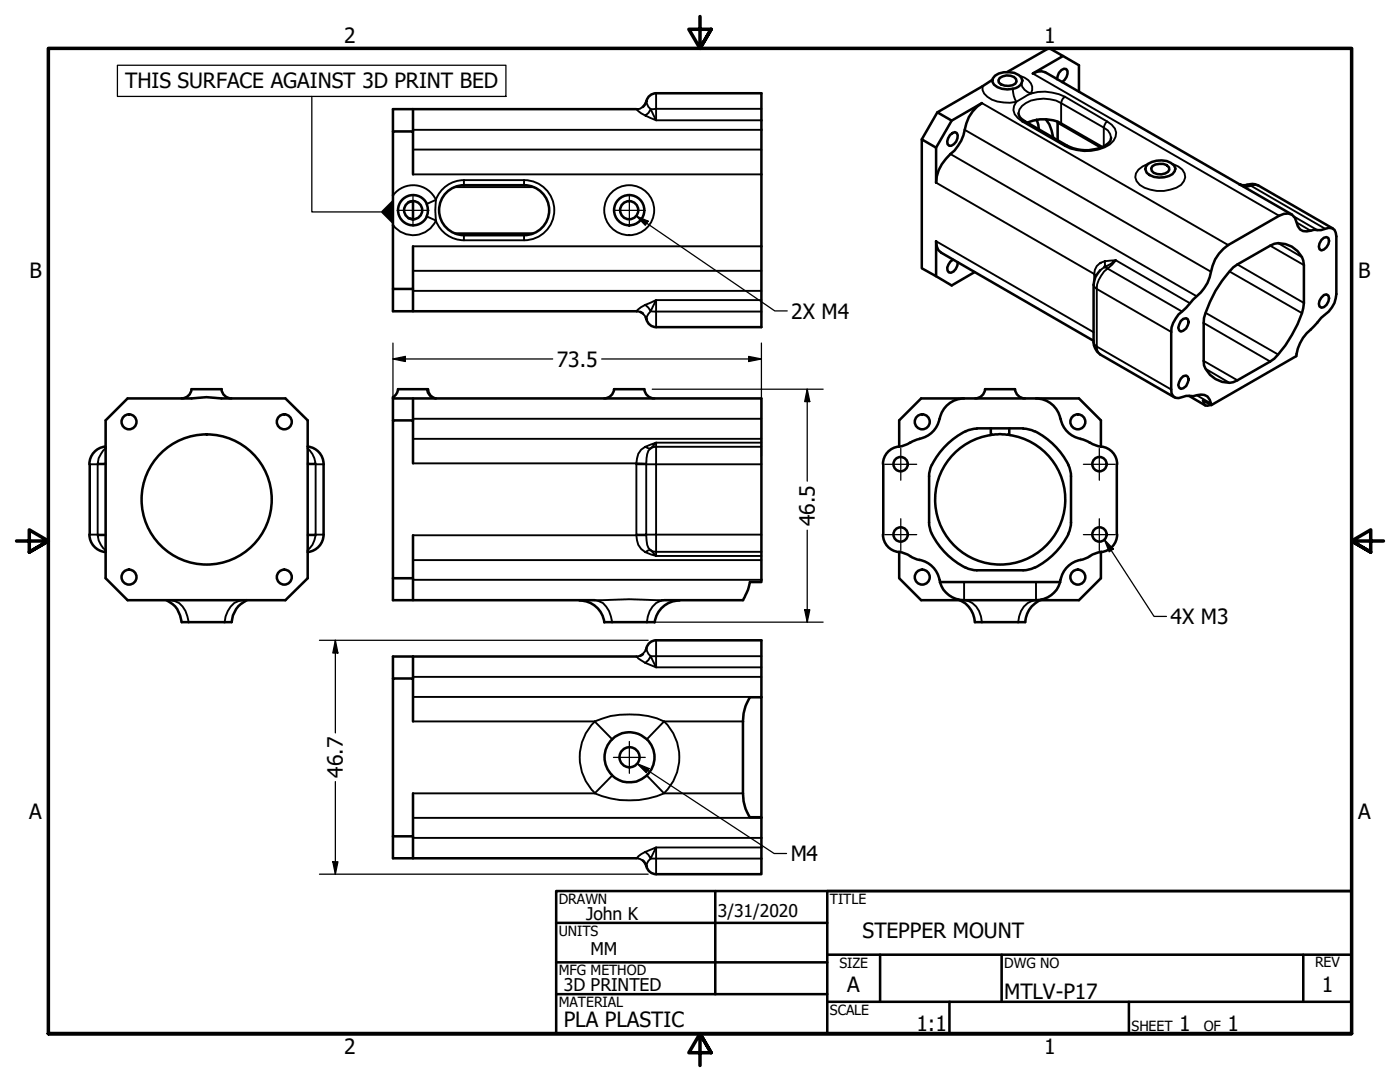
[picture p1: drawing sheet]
<svg xmlns="http://www.w3.org/2000/svg" width="279mm" height="216mm" viewBox="0 0 279 216" stroke-linecap="round" stroke-linejoin="round" font-family="sans-serif">
<!-- layer: Visible Narrow (ANSI) -->
<g fill="none" stroke="#000" stroke-width=".38">
<path d="M130.9 18.6v5.4h21.1M196.1 17.2a2.55 2.55 0 0 0 1.8 2.7 8.6 8.6 0 0 0 4.9 .4M202.1 17.7a5.2 5.2 0 0 0 .7 2.6M203.5 15.1a2.86 2.86 0 0 1 2.5 2.9l-.3 .7a9.1 9.1 0 0 1 6.8 .6M203.8 16.7a2.64 2.64 0 0 0 1.9 2l-2.9 1.6M206.1 14.7l49.2 28.4M212.5 19.3l-.3 .3-.4 1M212.5 19.3l8.5 5M78.5 39a5 5 0 0 1 8.5 .9M82.4 25.9h69.6M82.4 34.8h69.6M82.4 29.8h69.6"/>
<path d="M90.7 37.3h15.9M92.6 35.9h12v1.1M92.6 35.9v1.1M92.6 35.9a6 6 0 0 0-5.6 4M104.6 35.9a6 6 0 0 1 6 6 6 6 0 0 1-6 6M129.9 21.8l1 2.2-2.1-.9 .6-.6zM152 21.7l-22.1 .1a2.72 2.72 0 0 1-.9-1.6 2 2 0 0 1-2 1.6l1 .8 .8 .5M186.8 36.4l31.6 18.3M189.7 30.7l49.1 28.4M192.5 25.9l49.2 28.3M196 20.6l49.1 28.3M202.8 20.3a2.18 2.18 0 0 0 .3 3.3l.9 .7"/>
<path d="M204 24.3l8.5 4.8M204.5 24.2l-.5 .1M211.1 24.5l8.5 5M211.8 20.6a7.2 7.2 0 0 0-7.8 .5l-.5 .7-.2 .8M211.8 20.6v4M211.8 20.6l8.5 4.9M213 29.1h-.5M220.3 25.5l.8 .5 .5 .7 .1 .8M220.3 25.5v3.7M221 24.3a2.5 2.5 0 0 1 1.2 3.8 7 7 0 0 1-5.8 2.1l-2.8-.5-1.1-.6M221 24.3l-.3 .2-.4 1M229.1 32.7a3.1 3.1 0 0 0-2.5 2.7 3.4 3.4 0 0 0 3 2.4 7.5 7.5 0 0 0 6.1-.9 2.12 2.12 0 0 0-.6-3.7l-1.1-.5"/>
<path d="M247.3 36.8h.1M247.6 36.9l.6 .1 .7-.1-.7 .4M248.9 36.9l.8 .2-1.4 .2M251.1 37l-.7-.1-.7 .2 14.8 8.6M82.4 49.1h69.6M82.4 58h69.6M82.4 54h69.6M85.2 40.7l1.8-.8-.1 2.1 .1 2M85.2 43.2l1.8 .8M87 44a6 6 0 0 0 5.6 3.9M87 44a5 5 0 0 1-8.5 .9M90.7 46.5h15.9"/>
<path d="M92.6 46.9v1M104.6 46.9v1h-12M152 59.9h-21.1v5.4M186.8 48.1l31.4 18.2M218.2 56.8l.2 .5 .5 .4a5.3 5.3 0 0 1 2.1-4.1l14.9 8.6M218.4 54.7l.3 .4M218.4 54.7l.4 .3M218.4 54.8v1.4M219.6 53.9l.7-.6 .7 .3 1.7-1.7 14.8 8.6M220.5 52.1l2.2-.2-2.4 1.4 .2-.4zM220.5 52.1a2.49 2.49 0 0 0-2.1 2.6M245.4 54.2l14.4 8.3"/>
<path d="M247 52.8l13.2 7.7M253.5 49l6.7 3.9M255.1 48.5l4.7 2.8M258.2 43.2l4.7 2.7M258.8 44.4l2.8 1.6M85.2 77.7a1.96 1.96 0 0 0 1.8 1.8M128.8 60.8l2.1-.9-1 2.2-.5-.7zM128.8 60.8l-.8 .5-1 .8a2 2 0 0 1 2 1.6 2.72 2.72 0 0 1 .9-1.6l22.1 .1M218.2 68.3l.2 .5 .5 .4M218.9 69.2v.6l.3 .6 .4 .3M218.9 69.2l14.8 8.5M233.7 66.2l-14.8-8.5v11.5"/>
<path d="M238.8 78.9l2.9 1.6M240.2 64.5l13.3 7.6M240.2 72l6.8 3.9M240.6 62.4l14.5 8.3M240.6 73.6l4.8 2.8M17.9 92.6h3.2M19.5 92.5v14.3M21 89.2l.1 .3a4.7 4.7 0 0 0-1.6 3h1.6M61.4 92.6h3.2M61.5 89.2l-.1 .3a4.7 4.7 0 0 1 1.6 3h-1.6M63 92.5v14.2h-1.6M82.4 87.6h69.6"/>
<path d="M82.4 92.5h44.6M82.4 83.6h69.6M127 92.6v14.1h2v-14.1M127 92.5h2M127 92.6h2M127 92.5v.1M128.8 89.2l2.1-.9-1 1.2h-.5zM128.8 89.2a3.4 3.4 0 0 0-1.8 3.3M129 92.5v.1M130.9 89.2a1.71 1.71 0 0 0-1.7 1.4l-.2 1.9M130.9 89.2v3.4h-1.9M130.9 89.2h21.1"/>
<path d="M152 92.6h-21.1v14.1h-1.9v.1M152 88.3h-21.1v.9M17.9 106.7h3.2M21.1 109.8v.1M21.1 106.8h-1.6a4.3 4.3 0 0 0 1.6 3M21.1 109.8l-.1 .3M34 119.8a3.6 3.6 0 0 1 3.4 3.2l.3 1.1M48.4 119.8a4.4 4.4 0 0 0-3.6 4.3M61.4 109.8l.1 .3M63 106.8a4.7 4.7 0 0 1-1.6 3.1M64.6 106.7l-3.2 .1M82.4 106.8h46.6"/>
<path d="M82.4 115.7h69.6M82.4 111.8h69.6M127 106.7a4.1 4.1 0 0 0 1.8 3.5M128.8 110.2l.6-.4h.5l1 1.1zM129 106.8a3.4 3.4 0 0 0 .9 3l.5 .2 .5 .1h21.1M152 106.7h-21.1v4.2h21.1M192.4 116.1v3.7a4.2 4.2 0 0 1 3.6 4.3M206.8 116.1v3.7a4.2 4.2 0 0 0-3.6 4.3M82.4 139.1h69.6M82.4 135.1h69.6M122.2 124.1a5.8 5.8 0 0 0-1.9-3.8l-1.6-.5a125.8 125.8 0 0 1 13.8 0 4.3 4.3 0 0 0-3.4 4.3M129 129.4a2.19 2.19 0 0 1-2 1.6l1.8 1.3"/>
<path d="M129 129.4l.4 1.1 .5 .4h22.1M129 129.3v.1M129.9 130.9l1 2.3-2.1-.9 .6-.6zM130.9 127.8v5.4h21.1M82.4 158.3h36.3M82.4 144h36.3M118.7 158.3a17.8 17.8 0 0 0 13.8 0M118.7 144a17.8 17.8 0 0 1 13.8 0M118.7 144l3.5 3.5M118.7 143.9a9.9 9.9 0 0 0 0 14.4M122.2 154.7l-3.5 3.6M129.1 154.7l3.4 3.6"/>
<path d="M132.5 144l-3.4 3.5M132.5 158.3h15.8M132.5 144h15.8M132.5 143.9a9.9 9.9 0 0 1 0 14.4M82.4 167.2h69.6M82.4 163.2h69.6M128.8 170l2.1-.9-1 2.2-.5-.7zM152 169.1h-21.1v2.2h-1a2.41 2.41 0 0 0-.9 1.5 2 2 0 0 0-2-1.5l1-.9 .8-.4M152 171.3h-21.1v3.1"/>
<circle cx="125.6" cy="41.9" r="5"/>
</g>
<!-- layer: Visible (ANSI) -->
<g fill="none" stroke="#000" stroke-width=".51">
<path d="M130.9 18.6h21.1v46.7h-21.1M131 18.6a2 2 0 0 0-2 1.6M198.1 16v.1M198.1 15.9l-2 1.3-9 5.2 2.8 1.7 6.1-3.5a7.6 7.6 0 0 0-3.5 5.3 7.8 7.8 0 0 1-2.8 4.8 8.2 8.2 0 0 0-2.9 5.7v-6.9l-2.8-1.7v25.7l2.8 1.6v-7l.1 1 .4 .8 .5 .5 30.4 17.6M198.6 15.1a4.5 4.5 0 0 1 4.7-.1l.5 .5a1.51 1.51 0 0 1-1.1 2.1 4.6 4.6 0 0 1-4.3-.7l-.3-.6v-.6zM199.5 15.6a2.47 2.47 0 0 1 3.3 .1l.1 .6a1.97 1.97 0 0 1-2.4 .8l-.7-.3-.5-.4v-.4zM201 14.4l8.4-4.8 2.8 1.6-6.1 3.5 1-.4 .8-.1 .7 .2 49.2 28.4M204 16l.1 .1M210.9 15.8a2.24 2.24 0 0 1 1.4-2.1l.5 .1a1.83 1.83 0 0 1-.8 2.6M212.2 11.2l3.1 1.8v5.3M82.4 34.8v-8.6h-4v31.5h4v-8.6M82.4 21.8v4.4"/>
<path d="M104.6 37h-12a5 5 0 0 0-5 4.9 5 5 0 0 0 5 5h12M104.6 37a5 5 0 0 1 5 4.9 5 5 0 0 1-5 5M127 21.8h-48.6v4.4M129 20.2l-.3 .6-.4 .5M187.1 22.4l-3.1 5.4M189.6 26.9l1-.5 .3 .1a1.8 1.8 0 0 1-1.5 2.6 1.47 1.47 0 0 1 .2-2.2zM189.9 24.1l-3.1 5.4M203.3 22.6a1.89 1.89 0 0 0 1.2 1.6l8.5 4.9a7.9 7.9 0 0 0 8.1-.5l.5-.5 .1-.6M205 24.4a7.9 7.9 0 0 1 6.8 .2l8.2 4.7M206.9 23.9l.4 1.9M208.7 23.8l.7 1 .8 2.6M211.1 24.3v3.6"/>
<path d="M228.6 33.7h-.1M229.1 32.7a4.4 4.4 0 0 1 5.2 .3 1.4 1.4 0 0 1-1 2.1 4.5 4.5 0 0 1-4.4-.6l-.3-.7 .1-.5zM230 33.1a3.1 3.1 0 0 1 2.9-.1l.4 .4 .1 .4a2.21 2.21 0 0 1-3.1 .7l-.4-.4-.2-.5zM234.6 33.7h.1M247.3 36.8l.3 .1M248 37l.9-.1a2.73 2.73 0 0 1 2.2 .1l14.9 8.6M78.4 57.7v4.4h48.6M81.5 40.3l.9-.2v3.7l-.9-.2M82.4 57.7v4.4M85.2 40.7a3.1 3.1 0 0 1 0 2.5M85.2 40.7a3 3 0 0 0-4.6-1.1 3 3 0 0 0 0 4.7 3 3 0 0 0 4.6-1.1M190.2 51.8a2.16 2.16 0 0 0-1.1 2.2l.3 .4a1.53 1.53 0 0 0 1.7-1.4v-.7"/>
<path d="M194.5 54.3l-4.6 2.7-3.1-1.9M219.6 53.9a4.3 4.3 0 0 0-1.4 2.9v11.5a3.2 3.2 0 0 0 1.4 2.4l14.8 8.6M246.1 53.3l7.4-4.3a4.8 4.8 0 0 1 6.7 3.9v7.6a21 21 0 0 1-5.9 11.1l-7.3 4.3a4.9 4.9 0 0 1-6.7-3l-.1-8.4a14.6 14.6 0 0 1 2.4-6.5l1.3-2zM263.7 47.9l.5-.5 .5-.1 .4 .2a1.92 1.92 0 0 1-1.4 2.5l-.4-.3-.1-.5 .1-.6zM263.7 59.4l.5-.5 .5-.2 .4 .3a1.88 1.88 0 0 1-1.4 2.4l-.4-.2-.1-.6 .1-.6zM25.5 79.5h12.7l3-.3 3 .3h12.8l4.4 4.4v31.5l-4.4 4.4h-31.5l-4.4-4.4v-31.5zM38.2 77.7a2 2 0 0 1-2 1.8M38.2 77.7h6.1M44.2 77.7a2 2 0 0 0 2 1.8M78.4 79.5v4.4M79.4 77.7v.3a2.03 2.03 0 0 1-1 1.2v.3h73.6v36.6h-2.3l-.4 1.6-1 2.1h-15.8M79.4 77.7h6a1.88 1.88 0 0 0 1.2 1.7"/>
<path d="M82.4 79.5v4.4M86.5 79.4l.5 .1M122.5 77.7a2 2 0 0 1-1.9 1.8M122.6 77.7h6M127 62.1h.1M127.7 62.2l.6 .4M128.6 77.7a2 2 0 0 0 2 1.8M128.9 63.4l.1 .3M129 63.7a2 2 0 0 0 2 1.6M192.4 79.5a5 5 0 0 0-4.9 4.1M196.6 77.7a2 2 0 0 1-2 1.8M196.6 77.7h6"/>
<path d="M202.6 77.7a2 2 0 0 0 2 1.8M206.7 79.5a5.3 5.3 0 0 1 5.2 4.8 5 5 0 0 0 3.7 3.2M235.6 64.1l.6-.5 .5-.1 .3 .2a1.92 1.92 0 0 1-1.4 2.5l-.3-.3-.2-.5zM235.6 75.6l.6-.5 .5-.2 .3 .3 .2 .5a1.88 1.88 0 0 1-1.6 1.9l-.3-.3-.2-.5zM237.3 79l3.2 1.9M17.9 92.6v14.1M21.1 89.1a3.5 3.5 0 0 0-3.3 3.5M61.5 89.1h-.1a3.5 3.5 0 0 1 3.2 3.5M64.6 92.6v14a3.5 3.5 0 0 1-3.2 3.5h.1M82.4 92.5v-8.6h-4v31.5h4v-8.6M176.3 92.6v14.1M179.5 89.2v-5.3l4.3-4.4h31.5l4.4 4.4v5.3"/>
<path d="M181.6 88.3l-1.7 .7a3.6 3.6 0 0 0-3.7 3.6M183.5 87.6l-1.9 .8M185.4 95v9.3M186 92.8l-.5 1.3-.1 .9M187.5 83.6a5 5 0 0 1-4 3.9M192.7 86a15.3 15.3 0 0 0-6.7 6.8M194.9 85.5h9.3M195 85.5l-1.4 .2-.9 .4M197.7 86.7h.3zM197.7 85.5v1.2M197.8 86.8a13 13 0 0 0-9.1 19.9 13 13 0 0 0 21.8 0 13 13 0 0 0-9.1-19.9M198 86.7l1.6-.1 1.6 .1"/>
<path d="M201.2 86.7h.2M201.4 85.5v1.2h-.2M204.2 85.5l.9 .1 1.3 .5M206.5 86a15.3 15.3 0 0 1 6.7 6.8M213.2 92.8l.3 .8 .2 1.4M213.7 95v9.3M215.6 87.6l1.9 .8M217.5 88.3l1.3 .6 1 .2M219.8 89.1a3.5 3.5 0 0 1 3.1 3.5M222.9 92.6v14.1M241.7 80.8l-.7 .2-.5-.1-.4-1 1.6 .9 17-9.7a8.1 8.1 0 0 1 2.9-5.3l.7-.7a11.9 11.9 0 0 1 2.9-2.9 5.2 5.2 0 0 0 1.5-3.5v-11.5a1.45 1.45 0 0 0-.6-1.5 1.45 1.45 0 0 0-1.6 0l-.8 .2a5.6 5.6 0 0 0-2.9 .3 1.83 1.83 0 0 1-2-1.8 1.91 1.91 0 0 0-2.6-1.7l-.9 .4-10.2 5.8a8.6 8.6 0 0 0-3.7 6.4 9.1 9.1 0 0 1-3.3 4.5 14 14 0 0 1-2.9 2.9 5.5 5.5 0 0 0-1.5 3.5v11.5a1.43 1.43 0 0 0 .6 1.5 1.43 1.43 0 0 0 1.6 0l.8-.2a5.9 5.9 0 0 0 2.9-.3 1.93 1.93 0 0 1 2.1 2.1M17.8 106.6a3.5 3.5 0 0 0 3.3 3.5"/>
<path d="M33.2 119.8a5 5 0 0 1 3.1 4.3h9.9a5 5 0 0 1 3.1-4.3M78.4 115.4v4.4h40.3M82.4 115.4v4.4M115.7 119.8a5 5 0 0 1 4.9 4.4M135.6 119.8a5 5 0 0 0-4.9 4.4M176.2 106.6a3.5 3.5 0 0 0 3.2 3.6M179.4 110.1a9.5 9.5 0 0 1 3.3 1.4l.8 .2M179.5 110.1v5.3l4.3 4.4h7.8M183.5 111.7a5 5 0 0 1 4 4M185.4 104.2l.2 1.4 .4 .9M186 106.5a15.3 15.3 0 0 0 6.7 6.8M187.5 115.7l.1 .5"/>
<path d="M187.6 116.1h24a5 5 0 0 1-4.8 3.7h-14.4a5 5 0 0 1-4.8-3.7zM191 119.6a4.9 4.9 0 0 1 3.6 4.5h10a5.1 5.1 0 0 1 3.6-4.5M192.7 113.3l1.3 .4 1 .1M194.9 113.8h9.3M206.4 113.3l-.8 .3-1.4 .2M213.2 106.5a15.3 15.3 0 0 1-6.7 6.8M213.7 104.2v1l-.5 1.3M215.6 111.7a5.2 5.2 0 0 0-4.1 4.5M219.7 110.1v5.3l-4.4 4.4h-7.7M219.8 110.1a9.5 9.5 0 0 0-3.4 1.4l-.8 .2M222.9 106.6a3.5 3.5 0 0 1-3.1 3.6M82.4 131v4.4"/>
<path d="M120.6 124.1h10M127 131h-48.6v4.4M128.3 130.5l-.6 .4M129 129.4l-.1 .3M130.9 127.8h21.1v11.3M131 127.8a2 2 0 0 0-2 1.6M82.4 144v-8.6h-4v31.5h4v-8.6M122.2 154.7a5.1 5.1 0 0 0 6.9 0M122.2 154.7a5 5 0 0 1-.1-7.1 5 5 0 0 1 7.1 0 5 5 0 0 1-.1 7.1M148.3 144v14.3a8.8 8.8 0 0 0 1.4 4.8h2.3v11.3h-21.1M148.3 144a8.5 8.5 0 0 1 1.4-4.9h2.3v24M148.3 144h.1"/>
<path d="M78.4 166.9v4.4h48.6M82.4 166.9v4.4M128.3 171.7l.4 .5 .3 .6M129 172.8a2 2 0 0 0 2 1.6"/>
<circle cx="82.5" cy="41.9" r="1.81"/>
<circle cx="125.6" cy="41.9" r="1.81"/>
<circle cx="125.6" cy="41.9" r="3"/>
<circle cx="25.7" cy="84.2" r="1.49"/>
<circle cx="41.2" cy="99.7" r="13"/>
<circle cx="56.7" cy="84.2" r="1.49"/>
<circle cx="179.7" cy="92.6" r="1.43"/>
<circle cx="184.1" cy="84.2" r="1.49"/>
<circle cx="215.1" cy="84.2" r="1.49"/>
<circle cx="219.4" cy="92.6" r="1.43"/>
<circle cx="25.7" cy="115.2" r="1.49"/>
<circle cx="56.7" cy="115.2" r="1.49"/>
<circle cx="179.7" cy="106.6" r="1.43"/>
<circle cx="184.1" cy="115.2" r="1.49"/>
<circle cx="215.1" cy="115.2" r="1.49"/>
<circle cx="219.4" cy="106.6" r="1.43"/>
<circle cx="125.6" cy="151.1" r="2"/>
</g>
<!-- layer: Visible Narrow (ANSI) -->
<g fill="#000">
<circle cx="129" cy="20.2" r=".19"/>
<circle cx="248.9" cy="36.9" r=".19"/>
<circle cx="219.5" cy="52.5" r=".19"/>
<circle cx="220.7" cy="53.2" r=".19"/>
<circle cx="222.5" cy="51.9" r=".19"/>
<circle cx="129" cy="63.7" r=".19"/>
<circle cx="21.1" cy="89.5" r=".19"/>
<circle cx="61.4" cy="89.5" r=".19"/>
<circle cx="129" cy="172.8" r=".19"/>
</g>
<!-- layer: Visible (ANSI) -->
<g fill="#000">
<circle cx="247.3" cy="36.8" r=".25"/>
<circle cx="247.6" cy="36.9" r=".25"/>
<circle cx="248.9" cy="36.9" r=".25"/>
<circle cx="82.4" cy="43.8" r=".25"/>
</g>
<!-- layer: Border (ANSI) -->
<path d="M139.7 3.3v6.4l-2.2-3.9h4.4l-2.2 3.9 2.2-3.9M3.3 107.9h6.4l-3.9-2.2v4.5l3.9-2.3-3.9 2.3M276.1 107.9h-6.4l3.9-2.2v4.5l-3.9-2.3 3.9 2.3M9.7 206.2v-196.5h260v196.5h-260h260M141.9 210.1l-2.2-3.9 2.2 3.9h-4.4l2.2-3.9v6.4" fill="none" stroke="#000" stroke-width=".7"/>
<!-- layer: Title (ANSI) -->
<g fill="none" stroke="#000" stroke-width=".51">
<path d="M111 177.8h158.7v28.4h-158.7zM142.7 177.8v20.6M269.7 177.8h-104.6v28.4M111 184.1h54.1M111 192h54.1M111 198.4h54.1M165.1 190.5h104.6M165.1 199.9h104.6M175.6 190.5v9.4M189.5 199.9v6.3M199.9 190.5v9.4M225.3 199.9v6.3"/>
<path d="M260.1 190.5v9.4"/>
</g>
<!-- layer: Center Mark (ANSI) -->
<g fill="none" stroke="#000" stroke-width=".25">
<path d="M82.4 38.8v6.3M125.6 38.8v6.3M79.2 42h6.4M122.4 42h6.4M176.6 92.6h6.3M179.8 89.5v6.3M216.2 92.6h6.4M219.4 89.5v6.3M176.6 106.7h6.3M179.8 103.5v6.4M216.2 106.7h6.4M219.4 103.5v6.4"/>
<path d="M122.4 151.1h6.4M125.6 148v6.3"/>
</g>
<!-- layer: Symbol (ANSI) -->
<path d="M23.4 13h77.6v6.2h-77.6zM62.2 19.2v23.1h13.7M78.4 37.7v4.1M78.4 42v1.4M127 43.1l2.3 1-.5 .9zM127 43.1l27.6 18.9h2.5M220.4 107.7l1.8 1.8-.8 .6zM220.4 107.7l9.9 15.3h2.5M127.2 152.4l2.3 1-.5 .8zM127.2 152.4l27.3 17.9h2.5" fill="none" stroke="#000" stroke-width=".25"/>
<g fill="#000">
<path d="M78.4 39.8v5l-2.5-2.5z" fill-rule="evenodd"/>
<path d="M127 43.1l2.3 1-.5 .9z" fill-rule="evenodd"/>
<path d="M220.4 107.7l1.8 1.8-.8 .6z" fill-rule="evenodd"/>
<path d="M127.2 152.4l2.3 1-.5 .8z" fill-rule="evenodd"/>
</g>
<!-- layer: Dimension (ANSI) -->
<g fill="none" stroke="#000" stroke-width=".25">
<path d="M78.4 71.6l2.5-.5v1zM78.4 71.6h31.9M78.4 68.5v13.8M120.1 71.6h31.9M130.2 77.7h34.1M149.4 71.1l2.6 .5-2.6 .5zM152 68.5v22.6M161.1 77.7l.5 2.4h-1zM161.1 77.7v18.3M161.1 105.8v18.3M63.8 127.8h65.5M66.9 127.8l.5 2.5h-1z"/>
<path d="M66.9 127.8v18.4M130.7 124.1h33.6M160.6 121.7h1l-.5 2.4zM66.9 156v18.4M63.8 174.4h65.5M66.4 172h1l-.5 2.4z"/>
</g>
<g fill="#000">
<path d="M78.4 71.6l2.5-.5v1z" fill-rule="evenodd"/>
<path d="M149.4 71.1l2.6 .5-2.6 .5z" fill-rule="evenodd"/>
<path d="M161.1 77.7l.5 2.4h-1z" fill-rule="evenodd"/>
<path d="M66.9 127.8l.5 2.5h-1z" fill-rule="evenodd"/>
<path d="M160.6 121.7h1l-.5 2.4z" fill-rule="evenodd"/>
<path d="M66.4 172h1l-.5 2.4z" fill-rule="evenodd"/>
</g>
<g font-size="4.2">
<text x="68.7" y="8.6">2</text>
<text x="208.4" y="8.6">1</text>
<text x="25" y="17.7">THIS SURFACE AGAINST 3D PRINT BED</text>
<text x="5.9" y="55.5">B</text>
<text x="271.1" y="55.5">B</text>
<text x="157.9" y="63.6">2X M4</text>
<text x="111.1" y="73.2">73.5</text>
<text x="162.6" y="105" transform="rotate(-90 162.6 105)">46.5</text>
<text x="233.6" y="124.5">4X M3</text>
<text x="68.5" y="155.2" transform="rotate(-90 68.5 155.2)">46.7</text>
<text x="5.8" y="163.4">A</text>
<text x="271" y="163.4">A</text>
<text x="157.8" y="171.8">M4</text>
<text x="172.1" y="187.2">STEPPER MOUNT</text>
<text x="169.1" y="198">A</text>
<text x="263.8" y="198">1</text>
<text x="200.4" y="199.4">MTLV-P17</text>
<text x="112.5" y="204.9">PLA PLASTIC</text>
<text x="182.9" y="205.7">1:1</text>
<text x="235.3" y="205.7">1</text>
<text x="245" y="205.7">1</text>
<text x="68.7" y="210.3">2</text>
<text x="208.4" y="210.3">1</text>
</g>
<g font-size="3.5">
<text x="117" y="183.6">John K</text>
<text x="143.3" y="183.1">3/31/2020</text>
<text x="117.9" y="190.6">MM</text>
<text x="112.5" y="197.7">3D PRINTED</text>
</g>
<g font-size="2.8">
<text x="111.5" y="180.3">DRAWN</text>
<text x="165.6" y="180.3">TITLE</text>
<text x="111.5" y="186.8">UNITS</text>
<text x="111.5" y="194.6">MFG METHOD</text>
<text x="167.5" y="193.1">SIZE</text>
<text x="200.4" y="193.1">DWG NO</text>
<text x="262.4" y="193">REV</text>
<text x="111.5" y="200.9">MATERIAL</text>
<text x="165.6" y="202.5">SCALE</text>
<text x="225.8" y="205.7">SHEET</text>
<text x="240.2" y="205.7">OF</text>
</g>
</svg>
